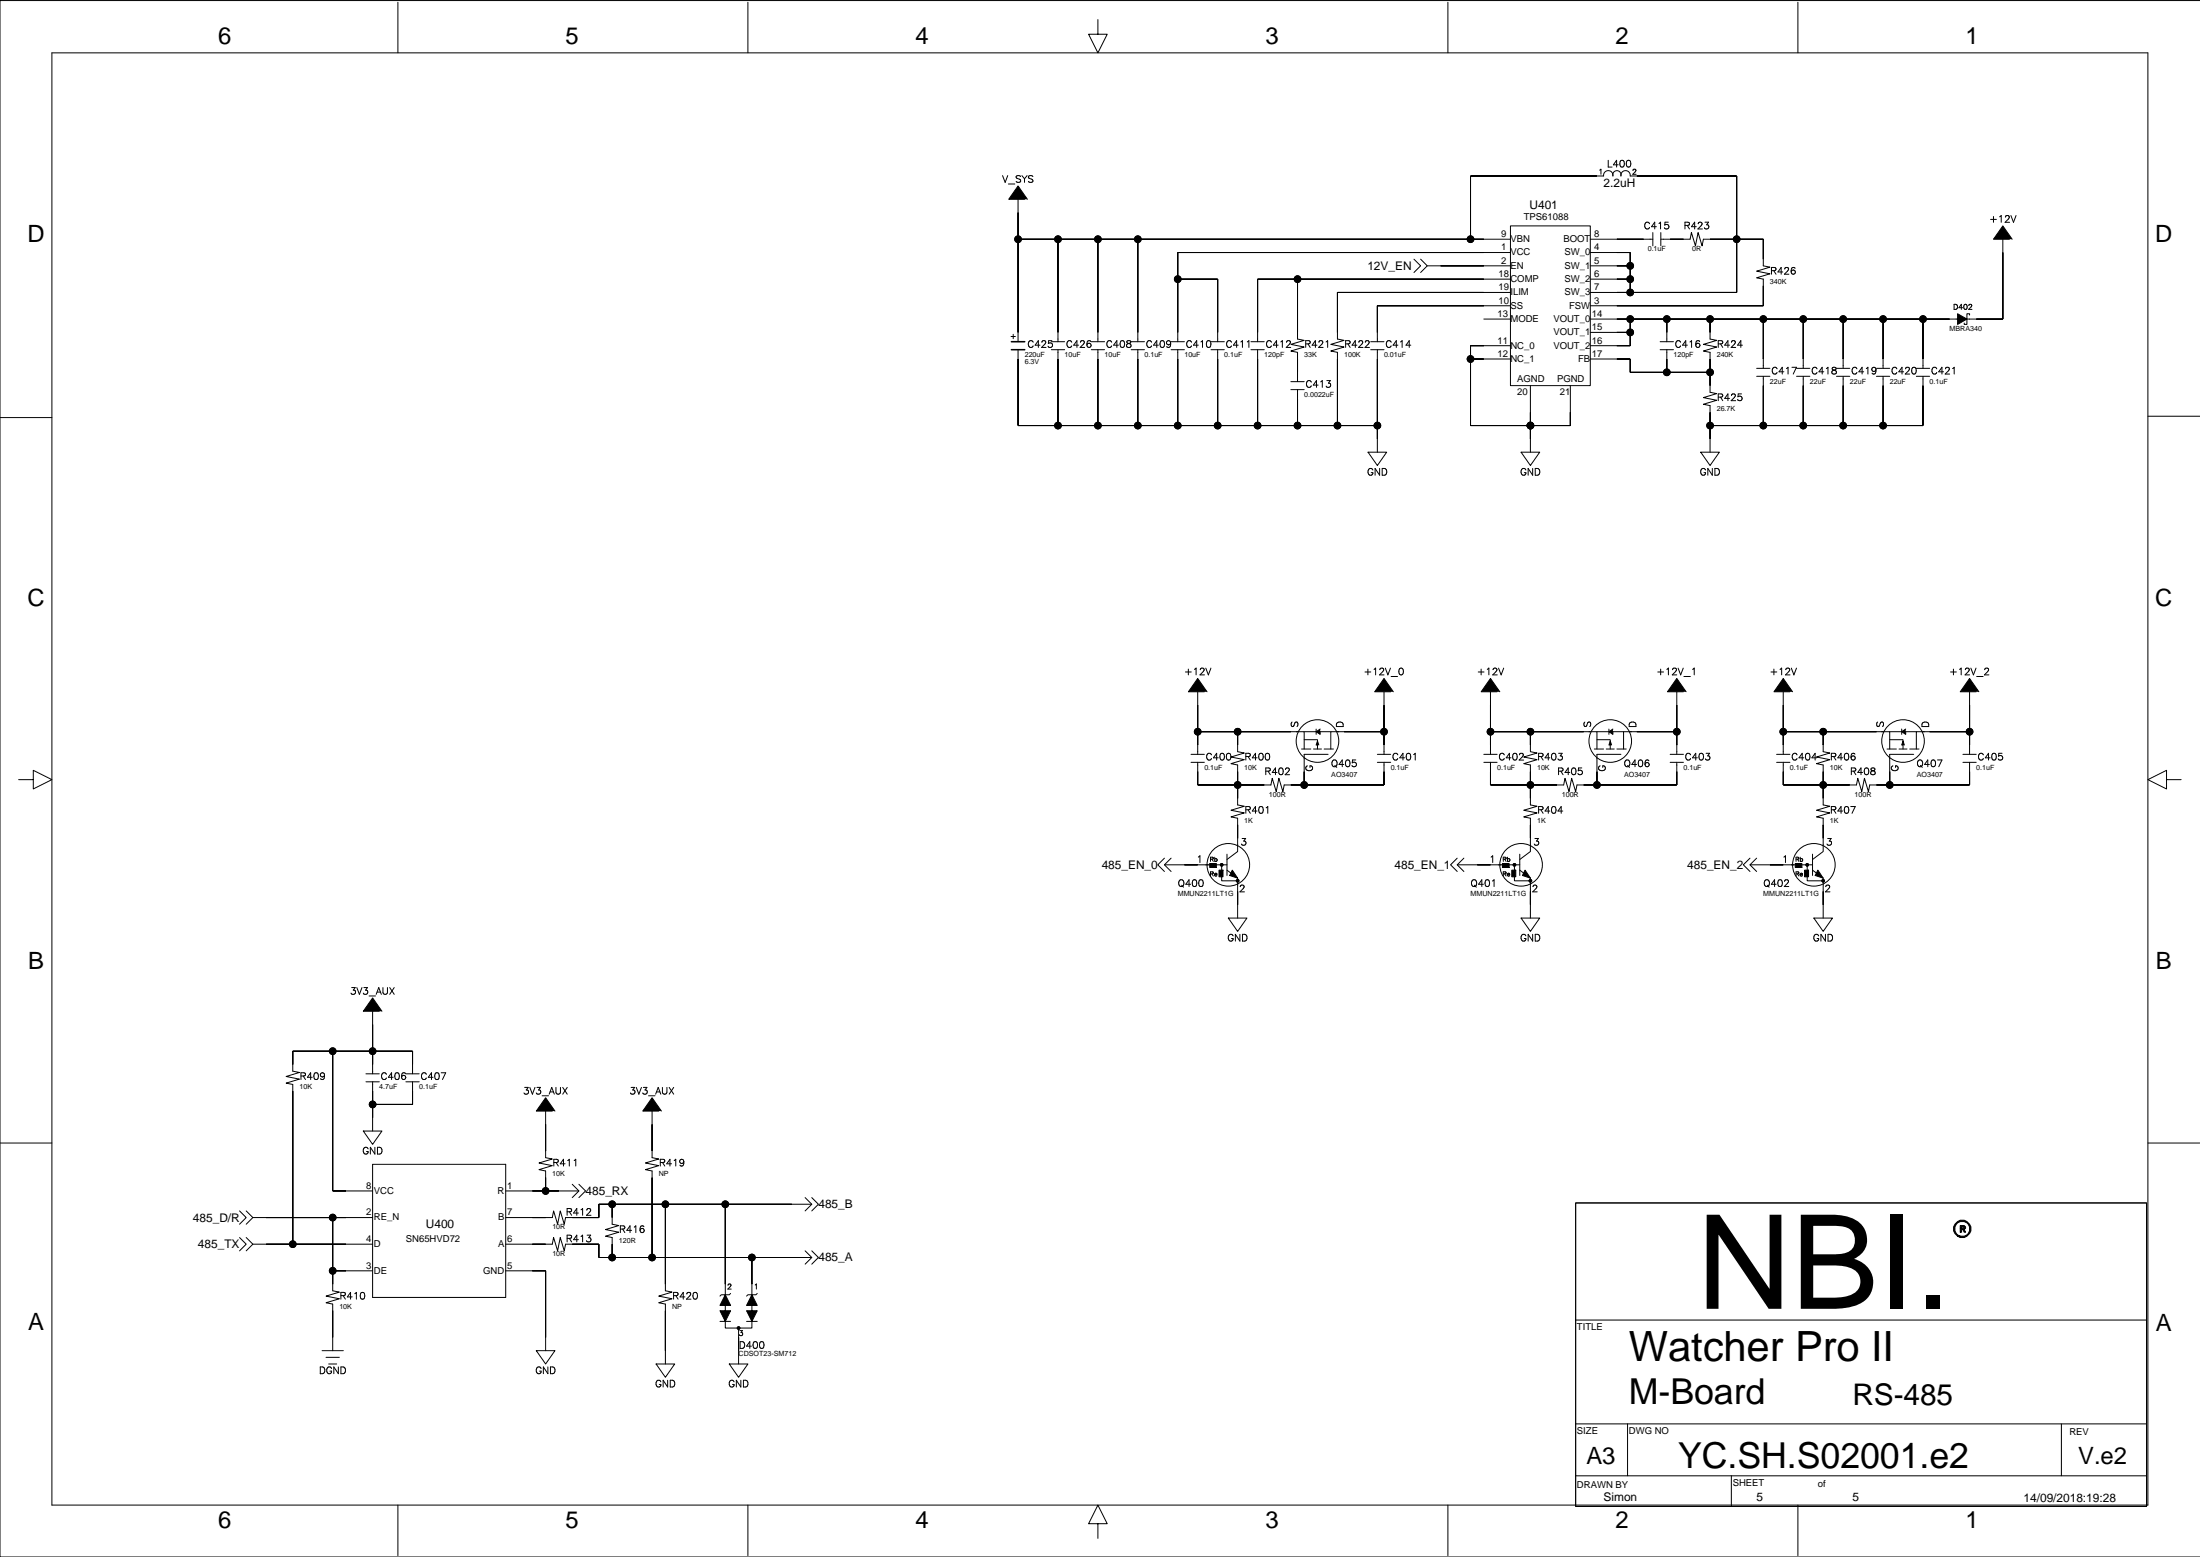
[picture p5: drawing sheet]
<svg xmlns="http://www.w3.org/2000/svg" width="420mm" height="297mm" viewBox="0 0 420 297" stroke-linecap="round" stroke-linejoin="round" font-family="sans-serif">
<g fill="none" stroke="#000" stroke-width=".19">
<path d="M9.9 10.1h400v277h-400zM75.9 .4v9.7M142.7 .4v9.7M209.5 3.7v2.8h1.8l-1.8 3.6-1.8-3.6h1.8M276.3 .4v9.7M343.1 .4v9.7M419.9 .1h-419.9v296.9h419.9M194.3 38v27.2M194.3 45.6h93.9M201.9 45.6v19.6M209.5 45.6v19.6M217.1 45.6v19.6"/>
<path d="M224.7 53.3h7.7v11.9M247.6 53.3v11.4l1.3 .2-2.6 .8 2.6 .5-2.6 .8 1.3 .2v5.6M269.8 49.4l1.3 1.3-1.3 1.3M271.1 49.4l1.3 1.3-1.3 1.3M272.4 50.7h15.8M280.6 45.6v-12h25.4a.9 .9 0 0 1 .9-1.1 .9 .9 0 0 1 .9 1.1 .79 .79 0 0 1 .7-1 .79 .79 0 0 1 .8 1 .9 .9 0 0 1 .9-1.1 .9 .9 0 0 1 .9 1.1h20.3v22.2h-27.9M288.2 43.1h15.3v30.5h-15.3zM288.2 55.8h-33v8.9l1.3 .2-2.6 .8 2.6 .5-2.6 .8 1.3 .2v14M288.2 58.3h-25.4v6.9M288.2 53.3h-48.2v11.9M288.2 48.2h-63.5v17M303.5 45.6h11.9"/>
<path d="M303.5 53.3h7.6M303.5 48.2h7.6v7.6M303.5 50.7h7.6M315.4 44.4v2.5M316.9 45.6h5.6l.3-1.2 .7 2.5 .5-2.5 .8 2.5 .2-1.3h11.5v5.1l1.2 .3-2.5 .7 2.5 .5-2.5 .8 1.3 .3v5h-33M316.9 44.4v2.5M382.2 45.6v15.3h-78.7M0 79.7h9.9M194.3 66.7v14.5h68.5M200.6 65.2h2.6M200.6 66.7h2.6M201.9 66.7v14.5"/>
<path d="M208.2 65.2h2.6M208.2 66.7h2.6M209.5 66.7v14.5M215.9 65.2h2.5M215.9 66.7h2.5M217.1 66.7v14.5M223.5 65.2h2.5M223.5 66.7h2.5M224.7 66.7v14.5M231.1 65.2h2.5M231.1 66.7h2.5M232.4 66.7v14.5"/>
<path d="M238.7 65.2h2.5M238.7 66.7h2.5M240 66.7v14.5M246.3 72.8h2.6M246.3 74.3h2.6M247.6 74.3v6.9M261.6 65.2h2.5M261.6 66.7h2.5M262.8 66.7v19.6M280.6 68.5h7.6M283.1 60.9h5.1M288.2 66h-7.6v15.2h19.1v-7.6"/>
<path d="M292 73.6v12.7M303.5 68.5h7.6v2.5h15.2M303.5 63.4h7.6M311.1 60.9v5.1h-7.6M316.8 65.2h2.5M316.8 66.7h2.5M318.1 60.9v4.3M318.1 66.7v4.3M326.3 60.9v3.8l1.3 .2-2.6 .8 2.6 .5-2.6 .8 1.3 .2v7.6l1.3 .3-2.6 .8 2.6 .5-2.6 .7 1.3 .3v8.9M335.2 70.3h2.5M335.2 71.8h2.5M336.5 60.9v9.4"/>
<path d="M336.5 71.8v9.4M342.8 70.3h2.6M342.8 71.8h2.6M344.1 60.9v9.4M344.1 71.8v9.4M350.4 70.3h2.6M350.4 71.8h2.6M351.7 60.9v9.4M351.7 71.8v9.4M358.1 70.3h2.5M358.1 71.8h2.5M359.3 60.9v9.4"/>
<path d="M359.3 71.8v9.4M365.7 70.3h2.5M365.7 71.8h2.5M366.9 60.9v9.4M366.9 71.8v9.4h-40.6M375.8 60.1v-.2h-.5v2h-.5v-.3M409.9 79.4h9.9M261.1 86.3h3.5l-1.8 2.5zM290.3 86.3h3.5l-1.8 2.5zM292 81.2h.1M324.5 86.3h3.6l-1.8 2.5zM228.5 139.6h19.1"/>
<path d="M228.5 132v11.9M236.2 139.6v3.8l1.2 .3-2.5 .7 2.5 .5-2.5 .8 1.3 .2v7.7l1.2 .2-2.5 .8 2.5 .5-2.5 .7 1.3 .3v6.3l-2.1 1.6M247.3 139.6h1.6v3.3M248.9 139.6h5M251.1 139.1v1M255.2 139.6h8.9M255.5 139.6h-1.6v3.3M264.1 132v11.9M284.4 139.6h19.1M284.4 132v11.9M292 139.6v3.8l1.3 .3-2.5 .7 2.5 .5-2.5 .8 1.2 .2v7.7l1.3 .2-2.5 .8 2.5 .5-2.5 .7 1.2 .3v6.3l-2 1.6M303.2 139.6h1.5v3.3"/>
<path d="M304.7 139.6h5.1M307 139.1v1M311.1 139.6h8.9M311.3 139.6h-1.5v3.3M320 132v11.9M340.3 139.6h19M340.3 132v11.9M347.9 139.6v3.8l1.3 .3-2.6 .7 2.6 .5-2.6 .8 1.3 .2v7.7l1.3 .2-2.6 .8 2.6 .5-2.6 .7 1.3 .3v6.3l-2 1.6M359.1 139.6h1.5v3.3M360.6 139.6h5.1M362.9 139.1v1M366.9 139.6h8.9"/>
<path d="M367.2 139.6h-1.5v3.3M375.8 132v11.9M3.6 148.7h2.7v-1.7l3.6 1.7-3.6 1.8v-1.8M227.3 143.9h2.5M227.3 145.4h2.5M228.5 145.4v4.4h14l.3-1.3 .7 2.5 .5-2.5 .8 2.5 .3-1.2h19v-4.4M248.4 142.9h1.7M248.9 141.1h2.5v1.8M250.6 142.9h1.6M252.7 142.9h1.8M253.4 143.9h-4.5v5.9M262.8 143.9h2.6"/>
<path d="M262.8 145.4h2.6M283.1 143.9h2.6M283.1 145.4h2.6M284.4 145.4v4.4h14l.2-1.3 .8 2.5 .5-2.5 .8 2.5 .2-1.2h19.1v-4.4M304.2 142.9h1.8M304.7 141.1h2.6v1.8M306.5 142.9h1.5M308.5 142.9h1.8M309.3 143.9h-4.6v5.9M318.7 143.9h2.5M318.7 145.4h2.5M339 143.9h2.6"/>
<path d="M339 145.4h2.6M340.3 145.4v4.4h13.9l.3-1.3 .8 2.5 .5-2.5 .7 2.5 .3-1.2h19v-4.4M360.1 142.9h1.8M360.6 141.1h2.5v1.8M362.4 142.9h1.5M364.4 142.9h1.8M365.2 143.9h-4.6v5.9M374.6 143.9h2.5M374.6 145.4h2.5M413.4 148.7v-1.7l-3.5 1.7 3.5 1.8v-1.8h2.8M222.2 163.7l-1.3 1.3 1.3 1.3M222.2 165h11.9"/>
<path d="M223.5 163.7l-1.3 1.3 1.3 1.3M233.1 165v3h3.1M234.1 166l2.1 1.5v1.3M234.1 163v4M234.4 175.1h3.5l-1.7 2.6zM236.2 170.1v5M278.1 163.7l-1.3 1.3 1.3 1.3M278.1 165h11.9M279.3 163.7l-1.2 1.3 1.2 1.3M289 165v3h3M290 166l2 1.5v1.3M290 163v4"/>
<path d="M290.3 175.1h3.5l-1.8 2.6zM292 170.1v5M333.9 163.7l-1.2 1.3 1.2 1.3M333.9 165h12M335.2 163.7l-1.3 1.3 1.3 1.3M344.9 165v3h3M345.9 166l2 1.5v1.3M345.9 163v4M346.1 175.1h3.6l-1.8 2.6zM347.9 170.1v5M71.1 192.9v12M0 218.1h9.9"/>
<path d="M63.5 200.5v26.7h7.6M69.3 215.8h3.6l-1.8 2.5zM69.8 204.9h2.6M69.8 206.4h2.6M71.1 206.4v9.4M77.5 204.9h2.5M77.5 206.4h2.5M78.7 204.9v-4.4h-22.8v3.9l1.2 .2-2.5 .8 2.5 .5-2.5 .7 1.3 .3v30.5M78.7 206.4v4.3h-7.6M104.1 212v8.9l1.3 .2-2.6 .8 2.6 .5-2.6 .7 1.3 .3v3.8M124.4 212v8.9l1.3 .2-2.5 .8 2.5 .5-2.5 .7 1.2 .3v16.5M409.9 218.1h9.9"/>
<path d="M45.7 236.1l1.3 1.3-1.3 1.2M45.7 231l1.3 1.3-1.3 1.3M47 236.1l1.2 1.3-1.2 1.2M47 231l1.2 1.3-1.2 1.3M48.2 232.3h22.9M48.2 237.4h22.9M63.5 232.3v14l1.3 .2-2.6 .8 2.6 .5-2.6 .7 1.3 .3v8.9M71.1 222.1h25.4v25.4h-25.4zM96.5 237.4h8.9l.2-1.3 .8 2.5 .5-2.5 .8 2.5 .2-1.2h6.4v2.5h40.6M96.5 227.2h14M109.2 225.9l1.3 1.3-1.3 1.3M110.5 225.9l1.2 1.3-1.2 1.3"/>
<path d="M116.8 229.7v3.9l1.3 .2-2.6 .8 2.6 .5-2.6 .7 1.3 .3v3.8M127 229.7v16.6l1.2 .2-2.5 .8 2.5 .5-2.5 .7 1.3 .3v11.4M138.4 229.7v17.8M143.5 239.9v7.6M153.6 228.5l1.3 1.2-1.3 1.3M153.6 238.6l1.3 1.3-1.3 1.3M154.9 229.7h-40.6v2.6h-6.4l-.2 1.3-.8-2.6-.5 2.6-.8-2.6-.2 1.3h-8.9M154.9 228.5l1.3 1.2-1.3 1.3M154.9 238.6l1.3 1.3-1.3 1.3M300.7 229.5h108.9v57.9h-108.9zM61.5 257.7h4M62.2 258.9h2.6"/>
<path d="M63.5 242.4h7.6M96.5 242.4h7.6v15.3M102.3 257.7h3.6l-1.8 2.5zM137.4 252.1h2M138.4 251.1v2.3h5.1v-2.3M139.4 246.8l-.2 .2h-1.6l-.2 .3M140.9 253.9v6.3M142.5 252.1h2M144.5 246.8l-.3 .2h-1.5l-.2 .3M300.7 251.8h108.9M125.2 260.2h3.5l-1.7 2.6zM139.2 260.2h3.5l-1.8 2.6z"/>
<path d="M300.7 271.6h108.9M310.6 271.6v9.9M393.4 271.6v9.9M75.9 287.1v9.7M142.7 287.1v9.7M209.5 290.7h1.8l-1.8-3.6-1.8 3.6h1.8v2.8M276.3 287.1v9.7M300.7 281.5h108.9M330.4 281.5v5.9M343.1 287.1v9.7"/>
<circle cx="194.3" cy="45.6" r=".63"/>
<circle cx="201.9" cy="45.6" r=".63"/>
<circle cx="209.5" cy="45.6" r=".63"/>
<circle cx="217.1" cy="45.6" r=".63"/>
<circle cx="224.7" cy="53.3" r=".63"/>
<circle cx="247.6" cy="53.3" r=".63"/>
<circle cx="280.6" cy="45.6" r=".63"/>
<circle cx="311.1" cy="55.8" r=".63"/>
<circle cx="311.1" cy="53.3" r=".63"/>
<circle cx="311.1" cy="50.7" r=".63"/>
<circle cx="331.4" cy="45.6" r=".63"/>
<circle cx="280.6" cy="68.5" r=".63"/>
<circle cx="311.1" cy="60.9" r=".63"/>
<circle cx="311.1" cy="63.4" r=".63"/>
<circle cx="318.1" cy="71" r=".63"/>
<circle cx="318.1" cy="60.9" r=".63"/>
<circle cx="326.3" cy="71" r=".63"/>
<circle cx="326.3" cy="60.9" r=".63"/>
<circle cx="336.5" cy="60.9" r=".63"/>
<circle cx="344.1" cy="60.9" r=".63"/>
<circle cx="351.7" cy="60.9" r=".63"/>
<circle cx="359.3" cy="60.9" r=".63"/>
<circle cx="366.9" cy="60.9" r=".63"/>
<circle cx="201.9" cy="81.2" r=".63"/>
<circle cx="209.5" cy="81.2" r=".63"/>
<circle cx="217.1" cy="81.2" r=".63"/>
<circle cx="224.7" cy="81.2" r=".63"/>
<circle cx="232.4" cy="81.2" r=".63"/>
<circle cx="240" cy="81.2" r=".63"/>
<circle cx="247.6" cy="81.2" r=".63"/>
<circle cx="255.2" cy="81.2" r=".63"/>
<circle cx="262.8" cy="81.2" r=".63"/>
<circle cx="292" cy="81.2" r=".63"/>
<circle cx="326.3" cy="81.2" r=".63"/>
<circle cx="336.5" cy="81.2" r=".63"/>
<circle cx="344.1" cy="81.2" r=".63"/>
<circle cx="351.7" cy="81.2" r=".63"/>
<circle cx="359.3" cy="81.2" r=".63"/>
<circle cx="228.5" cy="139.6" r=".63"/>
<circle cx="236.2" cy="139.6" r=".63"/>
<circle cx="264.1" cy="139.6" r=".63"/>
<circle cx="284.4" cy="139.6" r=".63"/>
<circle cx="292" cy="139.6" r=".63"/>
<circle cx="320" cy="139.6" r=".63"/>
<circle cx="340.3" cy="139.6" r=".63"/>
<circle cx="347.9" cy="139.6" r=".63"/>
<circle cx="375.8" cy="139.6" r=".63"/>
<circle cx="236.2" cy="149.8" r=".63"/>
<circle cx="248.9" cy="149.8" r=".63"/>
<circle cx="251.4" cy="141.4" r="4.1"/>
<circle cx="292" cy="149.8" r=".63"/>
<circle cx="304.7" cy="149.8" r=".63"/>
<circle cx="307.3" cy="141.4" r="4.1"/>
<circle cx="347.9" cy="149.8" r=".63"/>
<circle cx="360.6" cy="149.8" r=".63"/>
<circle cx="363.1" cy="141.4" r="4.1"/>
<circle cx="233.1" cy="165" r=".25"/>
<circle cx="234.4" cy="165" r="4.1"/>
<circle cx="236.2" cy="168" r=".25"/>
<circle cx="289" cy="165" r=".25"/>
<circle cx="290.3" cy="165" r="4.1"/>
<circle cx="292" cy="168" r=".25"/>
<circle cx="344.9" cy="165" r=".25"/>
<circle cx="346.1" cy="165" r="4.1"/>
<circle cx="347.9" cy="168" r=".25"/>
<circle cx="63.5" cy="200.5" r=".63"/>
<circle cx="71.1" cy="210.7" r=".63"/>
<circle cx="71.1" cy="200.5" r=".63"/>
<circle cx="55.9" cy="237.4" r=".63"/>
<circle cx="63.5" cy="232.3" r=".63"/>
<circle cx="104.1" cy="227.2" r=".63"/>
<circle cx="116.8" cy="229.7" r=".63"/>
<circle cx="116.8" cy="239.9" r=".63"/>
<circle cx="124.4" cy="239.9" r=".63"/>
<circle cx="127" cy="229.7" r=".63"/>
<circle cx="138.4" cy="229.7" r=".63"/>
<circle cx="143.5" cy="239.9" r=".63"/>
<circle cx="63.5" cy="242.4" r=".63"/>
</g>
<g fill="#000" stroke="#000" stroke-width=".19">
<path d="M194.3 35.5l1.7 2.5h-3.5z" fill-rule="evenodd"/>
<path d="M280.6 33.6v12z" fill-rule="evenodd"/>
<path d="M280.6 33.6h24.1z" fill-rule="evenodd"/>
<path d="M312.3 33.6h19.1z" fill-rule="evenodd"/>
<path d="M331.4 33.6v12z" fill-rule="evenodd"/>
<path d="M194.3 40.6v5z" fill-rule="evenodd"/>
<path d="M194.3 45.6v17.8z" fill-rule="evenodd"/>
<path d="M194.3 45.6h7.6z" fill-rule="evenodd"/>
<path d="M201.9 45.6v17.8z" fill-rule="evenodd"/>
<path d="M209.5 45.6v17.8z" fill-rule="evenodd"/>
<path d="M201.9 45.6h7.6z" fill-rule="evenodd"/>
<path d="M209.5 45.6h7.6z" fill-rule="evenodd"/>
<path d="M217.1 45.6v17.8z" fill-rule="evenodd"/>
<path d="M224.7 48.2v5.1z" fill-rule="evenodd"/>
<path d="M224.7 53.3v10.1z" fill-rule="evenodd"/>
<path d="M224.7 53.3h7.7z" fill-rule="evenodd"/>
<path d="M232.4 53.3v10.1z" fill-rule="evenodd"/>
<path d="M240 53.3v10.1z" fill-rule="evenodd"/>
<path d="M240 53.3h7.6z" fill-rule="evenodd"/>
<path d="M247.6 53.3v10.1z" fill-rule="evenodd"/>
<path d="M255.2 55.8v7.6z" fill-rule="evenodd"/>
<path d="M262.8 58.3v5.1z" fill-rule="evenodd"/>
<path d="M217.1 45.6h63.5z" fill-rule="evenodd"/>
<path d="M262.8 58.3h20.3z" fill-rule="evenodd"/>
<path d="M255.2 55.8h27.9z" fill-rule="evenodd"/>
<path d="M247.6 53.3h35.5z" fill-rule="evenodd"/>
<path d="M224.7 48.2h58.4z" fill-rule="evenodd"/>
<path d="M280.6 45.6h2.5z" fill-rule="evenodd"/>
<path d="M274.9 50.7h8.2z" fill-rule="evenodd"/>
<path d="M308.5 50.7h2.6z" fill-rule="evenodd"/>
<path d="M311.1 50.7v2.6z" fill-rule="evenodd"/>
<path d="M308.5 53.3h2.6z" fill-rule="evenodd"/>
<path d="M311.1 53.3v2.5z" fill-rule="evenodd"/>
<path d="M308.5 55.8h2.6z" fill-rule="evenodd"/>
<path d="M311.1 48.2v2.5z" fill-rule="evenodd"/>
<path d="M308.5 48.2h2.6z" fill-rule="evenodd"/>
<path d="M308.5 45.6h5.1z" fill-rule="evenodd"/>
<path d="M318.7 45.6h2.5z" fill-rule="evenodd"/>
<path d="M326.3 45.6h5.1z" fill-rule="evenodd"/>
<path d="M331.4 45.6v10.2z" fill-rule="evenodd"/>
<path d="M311.1 55.8h20.3z" fill-rule="evenodd"/>
<path d="M308.5 58.3h28z" fill-rule="evenodd"/>
<path d="M336.5 54.5v3.8z" fill-rule="evenodd"/>
<path d="M331.4 45.6h5.1z" fill-rule="evenodd"/>
<path d="M336.5 45.6v3.8z" fill-rule="evenodd"/>
<path d="M382.2 48.2v12.7z" fill-rule="evenodd"/>
<path d="M382.2 43.1l1.8 2.5h-3.6z" fill-rule="evenodd"/>
<path d="M194.3 68.5v12.7z" fill-rule="evenodd"/>
<path d="M201.9 68.5v12.7z" fill-rule="evenodd"/>
<path d="M209.5 68.5v12.7z" fill-rule="evenodd"/>
<path d="M217.1 68.5v12.7z" fill-rule="evenodd"/>
<path d="M224.7 68.5v12.7z" fill-rule="evenodd"/>
<path d="M232.4 68.5v12.7z" fill-rule="evenodd"/>
<path d="M240 68.5v12.7z" fill-rule="evenodd"/>
<path d="M247.6 68.5v2.5z" fill-rule="evenodd"/>
<path d="M247.6 76.1v5.1z" fill-rule="evenodd"/>
<path d="M255.2 68.5v12.7z" fill-rule="evenodd"/>
<path d="M262.8 68.5v12.7z" fill-rule="evenodd"/>
<path d="M280.6 66v2.5z" fill-rule="evenodd"/>
<path d="M280.6 68.5v12.7z" fill-rule="evenodd"/>
<path d="M280.6 68.5h2.5z" fill-rule="evenodd"/>
<path d="M280.6 66h2.5z" fill-rule="evenodd"/>
<path d="M292 78.6v2.6z" fill-rule="evenodd"/>
<path d="M299.7 78.6v2.6z" fill-rule="evenodd"/>
<path d="M308.5 68.5h2.6z" fill-rule="evenodd"/>
<path d="M311.1 68.5v2.5z" fill-rule="evenodd"/>
<path d="M308.5 63.4h2.6z" fill-rule="evenodd"/>
<path d="M311.1 60.9v2.5z" fill-rule="evenodd"/>
<path d="M308.5 60.9h2.6z" fill-rule="evenodd"/>
<path d="M311.1 63.4v2.6z" fill-rule="evenodd"/>
<path d="M308.5 66h2.6z" fill-rule="evenodd"/>
<path d="M318.1 68.5v2.5z" fill-rule="evenodd"/>
<path d="M311.1 71h7z" fill-rule="evenodd"/>
<path d="M318.1 60.9v2.5z" fill-rule="evenodd"/>
<path d="M311.1 60.9h7z" fill-rule="evenodd"/>
<path d="M326.3 78.6v2.6z" fill-rule="evenodd"/>
<path d="M326.3 68.5v2.5z" fill-rule="evenodd"/>
<path d="M326.3 71v2.6z" fill-rule="evenodd"/>
<path d="M318.1 71h8.2z" fill-rule="evenodd"/>
<path d="M318.1 60.9h8.2z" fill-rule="evenodd"/>
<path d="M326.3 60.9v2.5z" fill-rule="evenodd"/>
<path d="M336.5 73.6v7.6z" fill-rule="evenodd"/>
<path d="M336.5 60.9v7.6z" fill-rule="evenodd"/>
<path d="M326.3 60.9h10.2z" fill-rule="evenodd"/>
<path d="M344.1 73.6v7.6z" fill-rule="evenodd"/>
<path d="M344.1 60.9v7.6z" fill-rule="evenodd"/>
<path d="M336.5 60.9h7.6z" fill-rule="evenodd"/>
<path d="M351.7 73.6v7.6z" fill-rule="evenodd"/>
<path d="M351.7 60.9v7.6z" fill-rule="evenodd"/>
<path d="M344.1 60.9h7.6z" fill-rule="evenodd"/>
<path d="M359.3 73.6v7.6z" fill-rule="evenodd"/>
<path d="M351.7 60.9h7.6z" fill-rule="evenodd"/>
<path d="M359.3 60.9v7.6z" fill-rule="evenodd"/>
<path d="M366.9 73.6v7.6z" fill-rule="evenodd"/>
<path d="M359.3 60.9h7.6z" fill-rule="evenodd"/>
<path d="M366.9 60.9v7.6z" fill-rule="evenodd"/>
<path d="M366.9 60.9h5.1z" fill-rule="evenodd"/>
<path d="M373.5 60.9h1.8l-1.8 1z" fill-rule="evenodd"/>
<path d="M373.5 59.9l1.8 1h-1.8z" fill-rule="evenodd"/>
<path d="M377.1 60.9h5.1z" fill-rule="evenodd"/>
<path d="M194.3 81.2h7.6z" fill-rule="evenodd"/>
<path d="M201.9 81.2h7.6z" fill-rule="evenodd"/>
<path d="M209.5 81.2h7.6z" fill-rule="evenodd"/>
<path d="M217.1 81.2h7.6z" fill-rule="evenodd"/>
<path d="M224.7 81.2h7.7z" fill-rule="evenodd"/>
<path d="M232.4 81.2h7.6z" fill-rule="evenodd"/>
<path d="M240 81.2h7.6z" fill-rule="evenodd"/>
<path d="M247.6 81.2h7.6z" fill-rule="evenodd"/>
<path d="M262.8 81.2v2.5z" fill-rule="evenodd"/>
<path d="M255.2 81.2h7.6z" fill-rule="evenodd"/>
<path d="M280.6 81.2h11.4z" fill-rule="evenodd"/>
<path d="M292 81.2v2.5z" fill-rule="evenodd"/>
<path d="M292 81.2h7.7z" fill-rule="evenodd"/>
<path d="M326.3 81.2v2.5z" fill-rule="evenodd"/>
<path d="M326.3 81.2h10.2z" fill-rule="evenodd"/>
<path d="M336.5 81.2h7.6z" fill-rule="evenodd"/>
<path d="M344.1 81.2h7.6z" fill-rule="evenodd"/>
<path d="M351.7 81.2h7.6z" fill-rule="evenodd"/>
<path d="M359.3 81.2h7.6z" fill-rule="evenodd"/>
<path d="M228.5 139.6v2.5z" fill-rule="evenodd"/>
<path d="M228.5 134.5v5.1z" fill-rule="evenodd"/>
<path d="M228.5 129.4l1.8 2.6h-3.5z" fill-rule="evenodd"/>
<path d="M236.2 139.6v2.5z" fill-rule="evenodd"/>
<path d="M228.5 139.6h7.7z" fill-rule="evenodd"/>
<path d="M236.2 139.6h10.1z" fill-rule="evenodd"/>
<path d="M251.1 139.6l.8-.5v1z" fill-rule="evenodd"/>
<path d="M264.1 134.5v5.1z" fill-rule="evenodd"/>
<path d="M264.1 139.6v2.5z" fill-rule="evenodd"/>
<path d="M256.5 139.6h7.6z" fill-rule="evenodd"/>
<path d="M264.1 129.4l1.8 2.6h-3.6z" fill-rule="evenodd"/>
<path d="M284.4 134.5v5.1z" fill-rule="evenodd"/>
<path d="M284.4 139.6v2.5z" fill-rule="evenodd"/>
<path d="M284.4 129.4l1.8 2.6h-3.6z" fill-rule="evenodd"/>
<path d="M292 139.6v2.5z" fill-rule="evenodd"/>
<path d="M284.4 139.6h7.6z" fill-rule="evenodd"/>
<path d="M292 139.6h10.2z" fill-rule="evenodd"/>
<path d="M307 139.6l.8-.5v1z" fill-rule="evenodd"/>
<path d="M320 134.5v5.1z" fill-rule="evenodd"/>
<path d="M320 139.6v2.5z" fill-rule="evenodd"/>
<path d="M312.3 139.6h7.7z" fill-rule="evenodd"/>
<path d="M320 129.4l1.7 2.6h-3.5z" fill-rule="evenodd"/>
<path d="M340.3 139.6v2.5z" fill-rule="evenodd"/>
<path d="M340.3 134.5v5.1z" fill-rule="evenodd"/>
<path d="M340.3 129.4l1.8 2.6h-3.6z" fill-rule="evenodd"/>
<path d="M347.9 139.6v2.5z" fill-rule="evenodd"/>
<path d="M340.3 139.6h7.6z" fill-rule="evenodd"/>
<path d="M347.9 139.6h10.2z" fill-rule="evenodd"/>
<path d="M362.9 139.6l.7-.5v1z" fill-rule="evenodd"/>
<path d="M375.8 134.5v5.1z" fill-rule="evenodd"/>
<path d="M375.8 139.6v2.5z" fill-rule="evenodd"/>
<path d="M368.2 139.6h7.6z" fill-rule="evenodd"/>
<path d="M375.8 129.4l1.8 2.6h-3.5z" fill-rule="evenodd"/>
<path d="M228.5 147.2v2.6z" fill-rule="evenodd"/>
<path d="M236.2 149.8v2.5z" fill-rule="evenodd"/>
<path d="M228.5 149.8h7.7z" fill-rule="evenodd"/>
<path d="M236.2 147.2v2.6z" fill-rule="evenodd"/>
<path d="M236.2 157.4v2.5z" fill-rule="evenodd"/>
<path d="M236.2 149.8h5z" fill-rule="evenodd"/>
<path d="M248.9 147.2v2.6z" fill-rule="evenodd"/>
<path d="M246.3 149.8h2.6z" fill-rule="evenodd"/>
<path d="M251.4 141.4l.3 .7h-.6z" fill-rule="evenodd"/>
<path d="M264.1 147.2v2.6z" fill-rule="evenodd"/>
<path d="M248.9 149.8h15.2z" fill-rule="evenodd"/>
<path d="M284.4 147.2v2.6z" fill-rule="evenodd"/>
<path d="M292 149.8v2.5z" fill-rule="evenodd"/>
<path d="M292 147.2v2.6z" fill-rule="evenodd"/>
<path d="M284.4 149.8h7.6z" fill-rule="evenodd"/>
<path d="M292 157.4v2.5z" fill-rule="evenodd"/>
<path d="M292 149.8h5.1z" fill-rule="evenodd"/>
<path d="M302.2 149.8h2.5z" fill-rule="evenodd"/>
<path d="M304.7 147.2v2.6z" fill-rule="evenodd"/>
<path d="M307.3 141.4l.2 .7h-.5z" fill-rule="evenodd"/>
<path d="M304.7 149.8h15.3z" fill-rule="evenodd"/>
<path d="M320 147.2v2.6z" fill-rule="evenodd"/>
<path d="M340.3 147.2v2.6z" fill-rule="evenodd"/>
<path d="M347.9 149.8v2.5z" fill-rule="evenodd"/>
<path d="M340.3 149.8h7.6z" fill-rule="evenodd"/>
<path d="M347.9 147.2v2.6z" fill-rule="evenodd"/>
<path d="M347.9 157.4v2.5z" fill-rule="evenodd"/>
<path d="M347.9 149.8h5.1z" fill-rule="evenodd"/>
<path d="M358.1 149.8h2.5z" fill-rule="evenodd"/>
<path d="M360.6 147.2v2.6z" fill-rule="evenodd"/>
<path d="M363.1 141.4l.3 .7h-.5z" fill-rule="evenodd"/>
<path d="M360.6 149.8h15.2z" fill-rule="evenodd"/>
<path d="M375.8 147.2v2.6z" fill-rule="evenodd"/>
<path d="M226 165h2.5z" fill-rule="evenodd"/>
<path d="M230.8 164.7h1.3v.8h-1.3z" fill-rule="evenodd"/>
<path d="M232.6 166h.8v1.3h-.8z" fill-rule="evenodd"/>
<path d="M235.2 166l1 1.5-1.6-.5z" fill-rule="evenodd"/>
<path d="M236.2 170.1v2.5z" fill-rule="evenodd"/>
<path d="M281.9 165h2.5z" fill-rule="evenodd"/>
<path d="M286.7 164.7h1.3v.8h-1.3z" fill-rule="evenodd"/>
<path d="M288.5 166h.7v1.3h-.7z" fill-rule="evenodd"/>
<path d="M291 166l1 1.5-1.5-.5z" fill-rule="evenodd"/>
<path d="M292 170.1v2.5z" fill-rule="evenodd"/>
<path d="M337.7 165h2.6z" fill-rule="evenodd"/>
<path d="M342.6 164.7h1.2v.8h-1.2z" fill-rule="evenodd"/>
<path d="M344.3 166h.8v1.3h-.8z" fill-rule="evenodd"/>
<path d="M346.9 166l1 1.5-1.5-.5z" fill-rule="evenodd"/>
<path d="M347.9 170.1v2.5z" fill-rule="evenodd"/>
<path d="M71.1 195.5v5z" fill-rule="evenodd"/>
<path d="M71.1 190.4l1.8 2.5h-3.6z" fill-rule="evenodd"/>
<path d="M55.9 200.5v2.6z" fill-rule="evenodd"/>
<path d="M55.9 208.2v29.2z" fill-rule="evenodd"/>
<path d="M55.9 200.5h7.6z" fill-rule="evenodd"/>
<path d="M63.5 200.5v26.7z" fill-rule="evenodd"/>
<path d="M71.1 200.5v2.6z" fill-rule="evenodd"/>
<path d="M63.5 200.5h7.6z" fill-rule="evenodd"/>
<path d="M71.1 210.7v2.5z" fill-rule="evenodd"/>
<path d="M71.1 208.2v2.5z" fill-rule="evenodd"/>
<path d="M78.7 200.5v2.6z" fill-rule="evenodd"/>
<path d="M71.1 200.5h7.6z" fill-rule="evenodd"/>
<path d="M78.7 208.2v2.5z" fill-rule="evenodd"/>
<path d="M71.1 210.7h7.6z" fill-rule="evenodd"/>
<path d="M104.1 214.5v5.1z" fill-rule="evenodd"/>
<path d="M104.1 209.4l1.8 2.6h-3.6z" fill-rule="evenodd"/>
<path d="M124.4 214.5v5.1z" fill-rule="evenodd"/>
<path d="M124.4 209.4l1.8 2.6h-3.5z" fill-rule="evenodd"/>
<path d="M50.8 237.4h5.1z" fill-rule="evenodd"/>
<path d="M50.8 232.3h12.7z" fill-rule="evenodd"/>
<path d="M63.5 232.3v10.1z" fill-rule="evenodd"/>
<path d="M63.5 227.2h2.5z" fill-rule="evenodd"/>
<path d="M55.9 237.4h10.1z" fill-rule="evenodd"/>
<path d="M63.5 232.3h2.5z" fill-rule="evenodd"/>
<path d="M101.6 232.3h2.5z" fill-rule="evenodd"/>
<path d="M101.6 237.4h2.5z" fill-rule="evenodd"/>
<path d="M101.6 227.2h2.5z" fill-rule="evenodd"/>
<path d="M104.1 224.7v2.5z" fill-rule="evenodd"/>
<path d="M104.1 227.2h2.6z" fill-rule="evenodd"/>
<path d="M114.3 229.7v2.6z" fill-rule="evenodd"/>
<path d="M109.2 232.3h5.1z" fill-rule="evenodd"/>
<path d="M114.3 237.4v2.5z" fill-rule="evenodd"/>
<path d="M109.2 237.4h5.1z" fill-rule="evenodd"/>
<path d="M114.3 229.7h2.5z" fill-rule="evenodd"/>
<path d="M116.8 229.7v2.6z" fill-rule="evenodd"/>
<path d="M116.8 237.4v2.5z" fill-rule="evenodd"/>
<path d="M114.3 239.9h2.5z" fill-rule="evenodd"/>
<path d="M116.8 239.9h7.6z" fill-rule="evenodd"/>
<path d="M124.4 224.7v15.2z" fill-rule="evenodd"/>
<path d="M116.8 229.7h10.2z" fill-rule="evenodd"/>
<path d="M127 229.7v15.3z" fill-rule="evenodd"/>
<path d="M127 229.7h11.4z" fill-rule="evenodd"/>
<path d="M138.4 229.7v15.3z" fill-rule="evenodd"/>
<path d="M143.5 239.9v5.1z" fill-rule="evenodd"/>
<path d="M124.4 239.9h19.1z" fill-rule="evenodd"/>
<path d="M138.4 229.7h12.7z" fill-rule="evenodd"/>
<path d="M143.5 239.9h7.6z" fill-rule="evenodd"/>
<path d="M374.1 233.8h.7l.3 .3v.2l-.3 .3 .3 .5h-.3l-.2-.5h-.3v.5h-.2v-.8h.7v-.2h-.5v.2h-.2z" fill-rule="evenodd"/>
<path d="M373 233.6a1.67 1.67 0 0 1 2.4-.6 1.67 1.67 0 0 1 .5 2.3 1.67 1.67 0 0 1-2.4 .5h1.3a1.45 1.45 0 0 0 .8-2.2 1.45 1.45 0 0 0-2.3 0 1.45 1.45 0 0 0 .8 2.2h-.6a1.57 1.57 0 0 1-.5-2.2z" fill-rule="evenodd"/>
<path d="M63.5 250.1v5z" fill-rule="evenodd"/>
<path d="M63.5 242.4v2.6z" fill-rule="evenodd"/>
<path d="M63.5 242.4h2.5z" fill-rule="evenodd"/>
<path d="M101.6 242.4h2.5z" fill-rule="evenodd"/>
<path d="M104.1 242.4v12.7z" fill-rule="evenodd"/>
<path d="M127 250.1v7.6z" fill-rule="evenodd"/>
<path d="M138.4 247v3.1v-1.1h-1z" fill-rule="evenodd"/>
<path d="M138.4 247l1 2h-1z" fill-rule="evenodd"/>
<path d="M137.4 250.1h1v2z" fill-rule="evenodd"/>
<path d="M138.4 250.1h1l-1 2z" fill-rule="evenodd"/>
<path d="M140.9 255.1v2.6z" fill-rule="evenodd"/>
<path d="M143.5 247v3.1v-1.1h-1z" fill-rule="evenodd"/>
<path d="M143.5 247l1 2h-1z" fill-rule="evenodd"/>
<path d="M142.5 250.1h1v2z" fill-rule="evenodd"/>
<path d="M143.5 250.1h1l-1 2z" fill-rule="evenodd"/>
<circle cx="194.3" cy="45.6" r=".63"/>
<circle cx="201.9" cy="45.6" r=".63"/>
<circle cx="209.5" cy="45.6" r=".63"/>
<circle cx="217.1" cy="45.6" r=".63"/>
<circle cx="224.7" cy="53.3" r=".63"/>
<circle cx="247.6" cy="53.3" r=".63"/>
<circle cx="280.6" cy="45.6" r=".63"/>
<circle cx="311.1" cy="55.8" r=".63"/>
<circle cx="311.1" cy="53.3" r=".63"/>
<circle cx="311.1" cy="50.7" r=".63"/>
<circle cx="331.4" cy="45.6" r=".63"/>
<circle cx="280.6" cy="68.5" r=".63"/>
<circle cx="311.1" cy="60.9" r=".63"/>
<circle cx="311.1" cy="63.4" r=".63"/>
<circle cx="318.1" cy="71" r=".63"/>
<circle cx="318.1" cy="60.9" r=".63"/>
<circle cx="326.3" cy="71" r=".63"/>
<circle cx="326.3" cy="60.9" r=".63"/>
<circle cx="336.5" cy="60.9" r=".63"/>
<circle cx="344.1" cy="60.9" r=".63"/>
<circle cx="351.7" cy="60.9" r=".63"/>
<circle cx="359.3" cy="60.9" r=".63"/>
<circle cx="366.9" cy="60.9" r=".63"/>
<circle cx="201.9" cy="81.2" r=".63"/>
<circle cx="209.5" cy="81.2" r=".63"/>
<circle cx="217.1" cy="81.2" r=".63"/>
<circle cx="224.7" cy="81.2" r=".63"/>
<circle cx="232.4" cy="81.2" r=".63"/>
<circle cx="240" cy="81.2" r=".63"/>
<circle cx="247.6" cy="81.2" r=".63"/>
<circle cx="255.2" cy="81.2" r=".63"/>
<circle cx="262.8" cy="81.2" r=".63"/>
<circle cx="292" cy="81.2" r=".63"/>
<circle cx="326.3" cy="81.2" r=".63"/>
<circle cx="336.5" cy="81.2" r=".63"/>
<circle cx="344.1" cy="81.2" r=".63"/>
<circle cx="351.7" cy="81.2" r=".63"/>
<circle cx="359.3" cy="81.2" r=".63"/>
<circle cx="228.5" cy="139.6" r=".63"/>
<circle cx="236.2" cy="139.6" r=".63"/>
<circle cx="264.1" cy="139.6" r=".63"/>
<circle cx="284.4" cy="139.6" r=".63"/>
<circle cx="292" cy="139.6" r=".63"/>
<circle cx="320" cy="139.6" r=".63"/>
<circle cx="340.3" cy="139.6" r=".63"/>
<circle cx="347.9" cy="139.6" r=".63"/>
<circle cx="375.8" cy="139.6" r=".63"/>
<circle cx="236.2" cy="149.8" r=".63"/>
<circle cx="248.9" cy="149.8" r=".63"/>
<circle cx="292" cy="149.8" r=".63"/>
<circle cx="304.7" cy="149.8" r=".63"/>
<circle cx="347.9" cy="149.8" r=".63"/>
<circle cx="360.6" cy="149.8" r=".63"/>
<circle cx="233.1" cy="165" r=".25"/>
<circle cx="236.2" cy="168" r=".25"/>
<circle cx="289" cy="165" r=".25"/>
<circle cx="292" cy="168" r=".25"/>
<circle cx="344.9" cy="165" r=".25"/>
<circle cx="347.9" cy="168" r=".25"/>
<circle cx="63.5" cy="200.5" r=".63"/>
<circle cx="71.1" cy="210.7" r=".63"/>
<circle cx="71.1" cy="200.5" r=".63"/>
<circle cx="55.9" cy="237.4" r=".63"/>
<circle cx="63.5" cy="232.3" r=".63"/>
<circle cx="104.1" cy="227.2" r=".63"/>
<circle cx="116.8" cy="229.7" r=".63"/>
<circle cx="116.8" cy="239.9" r=".63"/>
<circle cx="124.4" cy="239.9" r=".63"/>
<circle cx="127" cy="229.7" r=".63"/>
<circle cx="138.4" cy="229.7" r=".63"/>
<circle cx="143.5" cy="239.9" r=".63"/>
<circle cx="63.5" cy="242.4" r=".63"/>
</g>
<path d="M193 65.2h2.5M193 66.7h2.5" fill="none" stroke="#000" stroke-width=".3"/>
<text font-size="25" x="323.8" y="249.7">NBI.</text>
<text font-size="8" x="310.8" y="259.7">Watcher Pro II</text>
<g font-size="6.8">
<text x="310.8" y="267.8">M-Board</text>
<text x="320.2" y="280">YC.SH.S02001.e2</text>
</g>
<text font-size="5.7" x="353.5" y="268.1">RS-485</text>
<g font-size="4.5">
<text x="41.7" y="8.4">6</text>
<text x="107.9" y="8.4">5</text>
<text x="174.7" y="8.4">4</text>
<text x="241.5" y="8.4">3</text>
<text x="308.3" y="8.4">2</text>
<text x="375.1" y="8.4">1</text>
<text x="5.2" y="46.2">D</text>
<text x="411.3" y="46.2">D</text>
<text x="5.2" y="115.6">C</text>
<text x="411.3" y="115.6">C</text>
<text x="5.3" y="184.9">B</text>
<text x="411.4" y="184.9">B</text>
<text x="5.3" y="253.7">A</text>
<text x="411.4" y="254">A</text>
<text x="302.7" y="279.3">A3</text>
<text x="396.6" y="279.3">V.e2</text>
<text x="41.7" y="291.5">6</text>
<text x="107.9" y="291.5">5</text>
<text x="174.7" y="291.5">4</text>
<text x="241.5" y="291.5">3</text>
<text x="308.3" y="291.5">2</text>
<text x="375.1" y="291.5">1</text>
</g>
<g font-size="2.3">
<text x="306" y="35.6">2.2uH</text>
<text x="291.9" y="40">U401</text>
<text x="260.9" y="51.5">12V_EN</text>
<text x="210.2" y="165.7">485_EN_0</text>
<text x="266.1" y="165.7">485_EN_1</text>
<text x="322" y="165.7">485_EN_2</text>
<text x="111.7" y="228">485_RX</text>
<text x="36.8" y="233">485_D/R</text>
<text x="156.2" y="230.5">485_B</text>
<text x="37.8" y="238.1">485_TX</text>
<text x="81.3" y="234.3">U400</text>
<text x="156.2" y="240.7">485_A</text>
<text x="306" y="286.3">Simon</text>
<text x="335.2" y="286.3">5</text>
<text x="353.5" y="286.4">5</text>
<text x="386.1" y="286.6">14/09/2018:19:28</text>
</g>
<g font-size="1.8">
<text x="191.2" y="34.4">V_SYS</text>
<text x="306.6" y="31.5">L400</text>
<text x="286.4" y="45.2">9</text>
<text x="286.4" y="47.8">1</text>
<text x="288.2" y="46.2">VBN</text>
<text x="290.8" y="42">TPS61088</text>
<text x="298.3" y="46.2">BOOT</text>
<text x="304.2" y="45.2">8</text>
<text x="304.2" y="47.8">4</text>
<text x="313.7" y="43.3">C415</text>
<text x="321.3" y="43.3">R423</text>
<text x="379.6" y="42">+12V</text>
<text x="285.9" y="52.8">18</text>
<text x="286.4" y="50.3">2</text>
<text x="288.2" y="48.7">VCC</text>
<text x="288.2" y="51.3">EN</text>
<text x="288.2" y="53.8">COMP</text>
<text x="298.5" y="48.7">SW_0</text>
<text x="298.5" y="51.3">SW_1</text>
<text x="298.5" y="53.8">SW_2</text>
<text x="304.2" y="52.8">6</text>
<text x="304.2" y="50.3">5</text>
<text x="337.8" y="51.9">R426</text>
<text x="285.9" y="57.9">10</text>
<text x="285.9" y="55.4">19</text>
<text x="288.2" y="58.9">SS</text>
<text x="288.2" y="56.3">ILIM</text>
<text x="298.5" y="56.3">SW_3</text>
<text x="299.4" y="58.9">FSW</text>
<text x="304.2" y="55.4">7</text>
<text x="304.2" y="57.9">3</text>
<text x="196" y="65.9">C425</text>
<text x="203.4" y="65.9">C426</text>
<text x="211" y="65.9">C408</text>
<text x="218.6" y="65.9">C409</text>
<text x="226.3" y="65.9">C410</text>
<text x="233.9" y="65.9">C411</text>
<text x="241.5" y="65.9">C412</text>
<text x="248.9" y="65.9">R421</text>
<text x="256.5" y="65.9">R422</text>
<text x="264.4" y="65.9">C414</text>
<text x="285.7" y="60.5">13</text>
<text x="285.8" y="65.5">11</text>
<text x="288.2" y="61.4">MODE</text>
<text x="296.4" y="61.4">VOUT_0</text>
<text x="296.4" y="64">VOUT_1</text>
<text x="303.7" y="65.5">16</text>
<text x="303.7" y="63">15</text>
<text x="303.7" y="60.5">14</text>
<text x="319.6" y="65.9">C416</text>
<text x="327.6" y="65.9">R424</text>
<text x="285.7" y="68.1">12</text>
<text x="288.2" y="66.5">NC_0</text>
<text x="288.2" y="69">NC_1</text>
<text x="296.4" y="66.5">VOUT_2</text>
<text x="301.1" y="69">FB</text>
<text x="303.7" y="68.1">17</text>
<text x="338" y="71">C417</text>
<text x="345.6" y="71">C418</text>
<text x="353.2" y="71">C419</text>
<text x="360.9" y="71">C420</text>
<text x="368.5" y="71">C421</text>
<text x="249.1" y="73.5">C413</text>
<text x="289.5" y="72.8">AGND</text>
<text x="289.5" y="75.4">20</text>
<text x="297.1" y="72.8">PGND</text>
<text x="297.6" y="75.4">21</text>
<text x="327.6" y="76.1">R425</text>
<text x="260.9" y="90.3">GND</text>
<text x="290.1" y="90.3">GND</text>
<text x="324.3" y="90.3">GND</text>
<text x="226" y="128.4">+12V</text>
<text x="260.2" y="128.4">+12V_0</text>
<text x="281.8" y="128.4">+12V</text>
<text x="316.1" y="128.4">+12V_1</text>
<text x="337.7" y="128.4">+12V</text>
<text x="372" y="128.4">+12V_2</text>
<text x="247.5" y="138.8" transform="rotate(-90 247.5 138.8)">S</text>
<text x="256.1" y="138.9" transform="rotate(-90 256.1 138.9)">D</text>
<text x="303.3" y="138.8" transform="rotate(-90 303.3 138.8)">S</text>
<text x="312" y="138.9" transform="rotate(-90 312 138.9)">D</text>
<text x="359.2" y="138.8" transform="rotate(-90 359.2 138.8)">S</text>
<text x="367.8" y="138.9" transform="rotate(-90 367.8 138.9)">D</text>
<text x="230.1" y="144.6">C400</text>
<text x="237.5" y="144.6">R400</text>
<text x="241.3" y="147.4">R402</text>
<text x="250.3" y="147.2" transform="rotate(-90 250.3 147.2)">G</text>
<text x="254" y="145.9">Q405</text>
<text x="265.6" y="144.6">C401</text>
<text x="285.9" y="144.6">C402</text>
<text x="293.3" y="144.6">R403</text>
<text x="297.2" y="147.4">R405</text>
<text x="306.1" y="147.2" transform="rotate(-90 306.1 147.2)">G</text>
<text x="309.8" y="145.9">Q406</text>
<text x="321.5" y="144.6">C403</text>
<text x="341.8" y="144.6">C404</text>
<text x="349.2" y="144.6">R406</text>
<text x="353" y="147.4">R408</text>
<text x="362" y="147.2" transform="rotate(-90 362 147.2)">G</text>
<text x="365.7" y="145.9">Q407</text>
<text x="377.4" y="144.6">C405</text>
<text x="237.5" y="154.8">R401</text>
<text x="293.3" y="154.8">R404</text>
<text x="349.2" y="154.8">R407</text>
<text x="236.7" y="160.9">3</text>
<text x="292.6" y="160.9">3</text>
<text x="348.4" y="160.9">3</text>
<text x="228.3" y="164.2">1</text>
<text x="284.2" y="164.2">1</text>
<text x="340" y="164.2">1</text>
<text x="224.7" y="168.7">Q400</text>
<text x="236.4" y="169.8">2</text>
<text x="280.6" y="168.7">Q401</text>
<text x="292.3" y="169.8">2</text>
<text x="336.5" y="168.7">Q402</text>
<text x="348.2" y="169.8">2</text>
<text x="234.2" y="179.2">GND</text>
<text x="290.1" y="179.2">GND</text>
<text x="345.9" y="179.2">GND</text>
<text x="66.8" y="189.3">3V3_AUX</text>
<text x="57.2" y="205.6">R409</text>
<text x="72.6" y="205.6">C406</text>
<text x="80.2" y="205.6">C407</text>
<text x="99.8" y="208.4">3V3_AUX</text>
<text x="120.1" y="208.4">3V3_AUX</text>
<text x="69.1" y="219.8">GND</text>
<text x="69.8" y="226.8">8</text>
<text x="71.4" y="227.7">VCC</text>
<text x="94.9" y="227.7">R</text>
<text x="96.8" y="226.8">1</text>
<text x="105.4" y="222.1">R411</text>
<text x="125.7" y="222.1">R419</text>
<text x="69.8" y="231.9">2</text>
<text x="71.4" y="232.8">RE_N</text>
<text x="95" y="232.8">B</text>
<text x="96.8" y="231.9">7</text>
<text x="108" y="231.5">R412</text>
<text x="69.8" y="236.9">4</text>
<text x="71.4" y="237.9">D</text>
<text x="77.5" y="236.9">SN65HVD72</text>
<text x="95" y="237.9">A</text>
<text x="96.8" y="236.9">6</text>
<text x="108" y="236.5">R413</text>
<text x="118.1" y="234.8">R416</text>
<text x="69.8" y="242">3</text>
<text x="71.4" y="243">DE</text>
<text x="92.2" y="243">GND</text>
<text x="96.8" y="242">5</text>
<text x="64.8" y="247.5">R410</text>
<text x="128.3" y="247.5">R420</text>
<text x="141" y="256.9">D400</text>
<text x="300.9" y="253.7">TITLE</text>
<text x="60.9" y="261.7">DGND</text>
<text x="102.1" y="261.7">GND</text>
<text x="125" y="264.2">GND</text>
<text x="139" y="264.2">GND</text>
<text x="300.9" y="273.5">SIZE</text>
<text x="310.8" y="273.5">DWG NO</text>
<text x="394.9" y="273.8">REV</text>
<text x="300.9" y="283.9">DRAWN BY</text>
<text x="330.6" y="283.4">SHEET</text>
<text x="346.9" y="283.6">of</text>
</g>
<g font-size="1.4">
<text x="305" y="32.9">1</text>
<text x="311.4" y="32.9">2</text>
<text x="314.4" y="47.9">0.1uF</text>
<text x="322.9" y="47.9">0R</text>
<text x="337.7" y="54.2">340K</text>
<text x="372.7" y="58.7">D402</text>
<text x="192.7" y="64.2">+</text>
<text x="372" y="63.1">MBRA340</text>
<text x="195.5" y="68.2">220uF</text>
<text x="195.5" y="69.4">6.3V</text>
<text x="203.2" y="68.2">10uF</text>
<text x="210.8" y="68.2">10uF</text>
<text x="218.4" y="68.2">0.1uF</text>
<text x="226" y="68.2">10uF</text>
<text x="233.6" y="68.2">0.1uF</text>
<text x="241.2" y="68.2">120pF</text>
<text x="248.9" y="68.2">33K</text>
<text x="256.5" y="68.2">100K</text>
<text x="264.1" y="68.2">0.01uF</text>
<text x="319.3" y="68.2">120pF</text>
<text x="327.6" y="68.2">240K</text>
<text x="248.9" y="75.8">0.0022uF</text>
<text x="337.7" y="73.3">22uF</text>
<text x="345.4" y="73.3">22uF</text>
<text x="353" y="73.3">22uF</text>
<text x="360.6" y="73.3">22uF</text>
<text x="368.2" y="73.3">0.1uF</text>
<text x="327.6" y="78.3">26.7K</text>
<text x="229.8" y="146.9">0.1uF</text>
<text x="237.4" y="146.9">10K</text>
<text x="254" y="148.2">AO3407</text>
<text x="265.4" y="146.9">0.1uF</text>
<text x="285.7" y="146.9">0.1uF</text>
<text x="293.3" y="146.9">10K</text>
<text x="309.9" y="148.2">AO3407</text>
<text x="321.2" y="146.9">0.1uF</text>
<text x="341.6" y="146.9">0.1uF</text>
<text x="349.2" y="146.9">10K</text>
<text x="365.8" y="148.2">AO3407</text>
<text x="377.1" y="146.9">0.1uF</text>
<text x="242.2" y="152">100R</text>
<text x="298" y="152">100R</text>
<text x="353.9" y="152">100R</text>
<text x="237.4" y="157.1">1K</text>
<text x="293.3" y="157.1">1K</text>
<text x="349.2" y="157.1">1K</text>
<text x="224.7" y="171">MMUN2211LT1G</text>
<text x="280.6" y="171">MMUN2211LT1G</text>
<text x="336.5" y="171">MMUN2211LT1G</text>
<text x="57.1" y="207.8">10K</text>
<text x="72.4" y="207.8">4.7uF</text>
<text x="80" y="207.8">0.1uF</text>
<text x="105.4" y="224.4">10K</text>
<text x="125.7" y="224.4">NP</text>
<text x="105.4" y="239.6">10R</text>
<text x="105.4" y="234.5">10R</text>
<text x="118.1" y="237.1">120R</text>
<text x="138.7" y="245.6">2</text>
<text x="143.8" y="245.6">1</text>
<text x="64.8" y="249.7">10K</text>
<text x="128.2" y="249.7">NP</text>
<text x="140.9" y="254.4">3</text>
<text x="140.9" y="258.6">CDSOT23-SM712</text>
</g>
<g font-size="1.1">
<text x="230.8" y="164">Rb</text>
<text x="230.8" y="166.8">Re</text>
<text x="286.7" y="164">Rb</text>
<text x="286.7" y="166.8">Re</text>
<text x="342.6" y="164">Rb</text>
<text x="342.6" y="166.8">Re</text>
</g>
</svg>
